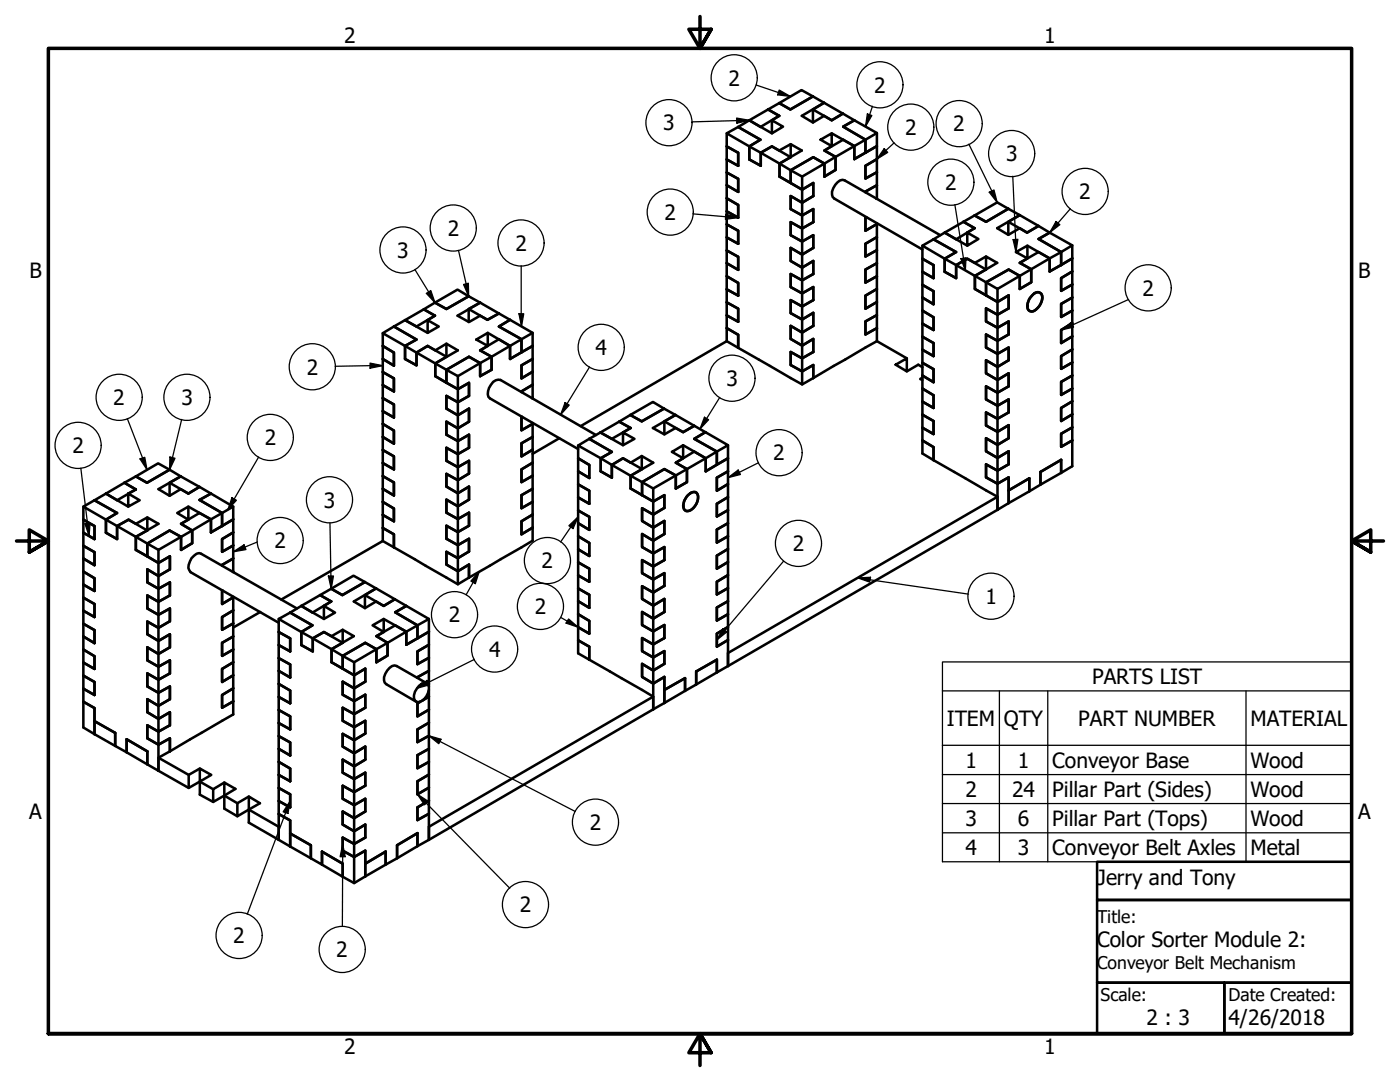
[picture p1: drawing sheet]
<svg xmlns="http://www.w3.org/2000/svg" width="279mm" height="216mm" viewBox="0 0 279 216" stroke-linecap="round" stroke-linejoin="round" font-family="sans-serif">
<!-- layer: Visible (ANSI) -->
<g fill="none" stroke="#000" stroke-width=".51">
<path d="M162.2 19.2l-2.2-1.2-4.5 2.6M162.2 19.2l-4.5 2.6-2.2-1.2M162.2 19.2l2.3 1.3M145 29.2l2.3 1.3v2.6v-2.6zM145 39.6l2.3 1.3v2.5v-2.5zM145 34.4l2.3 1.3v2.6v-2.6zM145 26.6v41.5M145 31.8l2.3 1.3M145 37l2.3 1.3M147.3 25.3l4.5 2.6-2.3 1.3v2.6M147.3 25.3l-2.3 1.3 4.5 2.6M147.3 25.3l4.5 2.6-2.3 1.3"/>
<path d="M149.5 24l4.6 2.6M149.5 29.2v2.6M149.5 24l-2.2 1.3M149.5 29.2l2.3 1.3M151.8 30.5l3.8 2.1M151.8 30.5v2.6l-2.3-1.3M153.3 21.8l2.2 1.3M153.3 21.8l-3.8 2.2M154.1 24l2.2 1.3-2.2 1.3zM155.5 23.1l-3.7 2.2-2.3-1.3M155.5 23.1l-1.4 .9M155.5 20.6l-2.2 1.2"/>
<path d="M155.6 35.2l4.5 2.6 2.2-1.3v2.6M155.6 32.6v2.6M155.6 32.6l2.2 1.4M155.6 35.2l2.2 1.3M157.8 31.4l-2.2 1.2v2.6M157.8 31.4l-3.7-2.2-2.3 1.3v2.6l-2.3-1.3M157.8 36.5l2.3 1.3 2.2-1.3v2.6M157.8 31.4v-2.6l2.2 1.2-4.4 2.6M157.8 28.8l-2.3 1.2-1.4-.8-2.3 1.3M157.8 34v2.5M160.1 35.2v41.5M162.2 21.8l3.8 2.2 2.2-1.3"/>
<path d="M162.3 39.1l-2.2 1.3-2.3-1.3v2.6l2.3 1.3 2.2-1.3v2.6M163.8 27.9l2.2-1.3v2.5zM164.5 20.5l-2.3 1.3v2.6M164.5 20.5l-4.5 2.6 2.2 1.3 2.3-1.3 1.5 .9 2.2-1.3M164.5 20.5l3.7 2.2M164.5 35.2v-2.6l-2.2-1.2-4.5 2.6v2.5M164.5 32.6l-4.4 2.6-2.3-1.2M164.5 32.6l-2.2-1.2-4.5 2.6M164.5 32.6v2.6M166 29.1l-1.5 .9 2.3 1.3M166 26.6l4.5 2.5M166.8 31.3v2.6l-2.3 1.3"/>
<path d="M166.8 31.3l-2.3 1.3M168.2 22.7l2.3 1.3M168.3 25.3l2.2-1.3 4.5 2.5-2.3 1.4zM170.5 24l-2.2 1.3 4.4 2.6v2.6M170.5 31.8v-2.7l-2.2-1.2-3.8 2.1 2.3 1.3v2.6l-2.3 1.3M170.5 29.1l2.2-1.2v2.6M170.5 29.1l-3.7 2.2M170.5 29.1v2.7M172.7 38.2l2.3-1.2-2.3 1.2v.2zM172.7 33.1l2.3-1.3-2.3 1.3v2.5l2.3-1.2-2.3 1.2zM172.7 30.5l2.3-1.4-4.5 2.7M172.7 30.5l-2.2 1.3"/>
<path d="M175 26.5v13.2M175 39.6h-.1M93.5 59.1l-2.2-1.3-4.5 2.6M93.5 59.1l-4.4 2.6-2.3-1.3M93.5 59.1l2.3 1.3M145 50l2.3 1.2v2.6v-2.6zM145 55.1l2.3 1.4v2.5v-2.5zM145 44.8l2.3 1.2v2.6v-2.6zM145 42.2l2.3 1.2M145 52.5l2.3 1.3M145 57.7l2.3 1.3M145 47.4l2.3 1.2"/>
<path d="M162.3 59.9l-2.2 1.3-2.3-1.3v2.6l2.3 1.3 2.2-1.4v2.6M162.3 54.7l-2.2 1.2-2.3-1.2v2.6l2.3 1.2 2.2-1.2v2.6M162.3 49.5l-2.2 1.3-2.3-1.3v2.6l2.3 1.3 2.2-1.3v2.6M162.3 44.3l-2.2 1.3-2.3-1.3v2.6l2.3 1.3 2.2-1.3v2.6M172.7 59l2.3-1.3-2.3 1.3v2.6l2.3-1.3-2.3 1.3zM172.7 53.8l2.3-1.3-2.3 1.3v2.6l2.3-1.3-2.3 1.3zM172.7 48.6l2.3-1.3-2.3 1.3v2.6l2.3-1.3-2.3 1.3zM172.7 43.4h.2h-.2v2.6l2.3-1.3-2.3 1.3zM175 44.6v23.5M184.1 51.6l2.2 1.3v2.6v-2.6zM184.1 56.8l2.2 1.3v2.6v-2.6zM184.1 49v41.5l2.2 1.3"/>
<path d="M184.1 54.2l2.2 1.3M184.1 59.4l2.2 1.3M186.3 47.8l4.5 2.5-2.3 1.3v2.6M186.3 47.8l-2.2 1.2 4.4 2.6M186.3 47.8l4.5 2.5-2.3 1.3M187.6 46.9l-19-10.9a1.54 1.54 0 0 0-1.9 .9 2 2 0 0 0-.2 2.7l17.6 10.2M188.5 46.4l4.5 2.6M188.5 51.6v2.6M188.5 46.4l-2.2 1.4M188.5 51.6l2.3 1.3M190.8 52.9l3.8 2.2M190.8 52.9v2.6l-2.3-1.3"/>
<path d="M192.3 44.3l2.2 1.2M192.3 44.3l-3.8 2.1M193 46.4l2.3 1.3-2.3 1.3zM194.5 45.5l-3.7 2.3-2.3-1.4M194.5 45.5l-1.5 .9M194.5 43l-2.2 1.3M194.6 57.7l4.5 2.6 2.2-1.4v2.6M194.6 57.7l2.2 1.2M194.6 55.1v2.6M194.6 55.1l2.2 1.2M196.8 53.8l-2.2 1.3v2.6M196.8 53.8l-3.8-2.2-2.2 1.3v2.6l-2.3-1.3"/>
<path d="M196.8 58.9l2.3 1.4 2.2-1.4v2.6M196.8 53.8v-2.6l2.2 1.3-4.4 2.6M196.8 51.2l-2.2 1.3-1.6-.9-2.2 1.3M196.8 56.3v2.6M199.1 57.7v44M201.2 41.7l-2.2-1.3-4.5 2.6M201.2 41.7l-4.4 2.6-2.3-1.3M201.2 44.3l3.8 2.1 2.3-1.3M201.2 41.7l2.3 1.2M202.8 50.3l2.2-1.3v2.6zM203.5 42.9l-2.3 1.4v2.6M203.5 57.7v-2.6l-2.2-1.3-4.5 2.5v2.6"/>
<path d="M203.5 55.1l-4.4 2.6-2.3-1.4M203.5 42.9l-4.5 2.6 2.2 1.4 2.3-1.4 1.5 .9 2.3-1.3M203.5 55.1l-2.2-1.3-4.5 2.5M203.5 42.9l3.8 2.2M203.5 55.1v2.6M205 51.6l-1.5 .9 2.3 1.2v2.6l-2.3 1.4M205 49l4.5 2.6M206 58.9a1.17 1.17 0 0 1 1.8-.3 2.83 2.83 0 0 1-1.8 3.6l-.5-.1a1.42 1.42 0 0 1-.3-2l.3-.7zM206.2 58.7l.6-.3 .5-.1a1.17 1.17 0 0 1 .6 1.7 2.83 2.83 0 0 1-2.1 2.2l-.4-.2a2.14 2.14 0 0 1 .4-2.8zM207.3 47.7l2.2-1.3 4.5 2.6-2.2 1.3zM207.3 45.1l2.2 1.3M209.5 46.4l-2.2 1.3 4.5 2.6v2.6"/>
<path d="M209.5 54.2v-2.6l-2.2-1.3-3.8 2.2 2.3 1.2v2.6l-2.3 1.4M209.5 51.6l2.3-1.3v2.6M209.5 51.6l-6 3.5M209.5 51.6v2.6M211.8 55.5l2.2-1.3-2.2 1.3v2.5l2.2-1.2-2.2 1.2zM211.8 52.9l2.2-1.3-4.5 2.6M211.8 52.9l-2.3 1.3M214 49v44l-2.2 1.4v-2.6M76.4 69l2.2 1.4v2.6v-2.6zM76.4 79.4l2.2 1.3v2.6v-2.6zM76.4 74.2l2.2 1.3v2.6v-2.6zM76.4 66.5v41.4"/>
<path d="M76.4 71.6l2.2 1.4M76.4 76.8l2.2 1.3M78.6 65.2l4.5 2.6-2.3 1.2v2.6M78.6 65.2l-2.2 1.3 4.4 2.5M78.6 65.2l4.5 2.6-2.3 1.2M80.8 63.9l4.5 2.5M80.8 69v2.6M80.8 63.9l-2.2 1.3M80.8 69l2.3 1.4M83.1 70.4l3.8 2.1M83.1 70.4v2.5l-2.3-1.3M84.6 61.7l2.2 1.3"/>
<path d="M84.6 61.7l-3.8 2.2M85.3 63.9l2.3 1.3-2.3 1.2zM86.8 63l-3.7 2.2-2.3-1.3M86.8 63l-1.5 .9M86.8 60.4l-2.2 1.3M86.9 75.1l4.5 2.6 2.2-1.3v2.6M86.9 72.5v2.6M86.9 72.5l2.2 1.3M86.9 75.1l2.2 1.3M89.1 71.2l-2.2 1.3v2.6M89.1 71.2l-3.8-2.2-2.2 1.4v2.5l-2.3-1.3M89.1 76.4l2.3 1.3 2.2-1.3v2.6"/>
<path d="M89.1 71.2v-2.6l2.3 1.3-4.5 2.6M89.1 68.6l-2.2 1.3-1.6-.9-2.2 1.4M89.1 73.8v2.6M91.4 75.1v41.5M93.5 61.7l3.8 2.1 2.3-1.3M93.6 79l-2.2 1.3-2.3-1.3v2.5l2.3 1.4 2.2-1.4v2.6M95.1 67.8l2.2-1.4v2.6zM95.8 60.4l-2.3 1.3v2.6M95.8 75.1v-2.6l-2.2-1.3-4.5 2.6v2.6M95.8 72.5l-4.4 2.6-2.3-1.3M95.8 60.4l-4.5 2.6 2.3 1.3 2.2-1.3 1.5 .8 2.3-1.3M95.8 72.5l-2.2-1.3-4.5 2.6"/>
<path d="M95.8 60.4l3.8 2.1M95.8 72.5v2.6M97.3 69l-1.5 .9 2.3 1.3M97.3 66.4l4.5 2.6M98.1 71.2v2.6l-2.3 1.3M98.1 71.2l-2.3 1.3M99.6 65.2l2.2-1.4 4.5 2.6-2.2 1.3zM99.6 62.5l2.2 1.3M101.8 63.8l-2.2 1.4 4.5 2.5v2.6M101.8 71.6v-2.6l-2.2-1.3-3.8 2.2 2.3 1.3v2.6l-2.3 1.3M101.8 69l2.3-1.3v2.6M101.8 69l-3.7 2.2"/>
<path d="M101.8 69v2.6M104.1 78.1l2.2-1.3-2.2 1.3v.1zM104.1 72.9l2.2-1.3-2.2 1.3v2.6l2.2-1.3-2.2 1.3zM104.1 70.3l2.2-1.3-4.5 2.6M104.1 70.3l-2.3 1.3M106.3 66.4v13.1M106.3 79.4h-.1M145 65.5l2.3 1.3v2.6v-2.6zM145 60.3l2.3 1.3v2.6v-2.6zM145 68.1l2.3 1.3M145 68.1l-29.1 16.9M145 62.9l2.3 1.3"/>
<path d="M147.3 69.4l12.8 7.3 2.2-1.3M162.3 70.2l-2.2 1.3-2.3-1.3v2.6l2.3 1.3 2.2-1.3v2.6M162.3 65l-2.2 1.4-2.3-1.4v2.6l2.3 1.4 2.2-1.4v2.6M172.7 64.1l2.3-1.2-2.3 1.2v2.6l2.3-1.2-2.3 1.2zM175 68.1l-12.7 7.3M175 68.1l6 3.4M178.8 72.8l2.2-1.3v2.6zM184.1 75.4l-.5 .2 .5 .2M184.1 62l2.2 1.3v2.5v-2.5zM184.1 72.4l2.2 1.3v2.6v-2.6zM184.1 77.5l2.2 1.4v2.5v-2.5zM184.1 67.2l2.2 1.3v2.6v-2.6z"/>
<path d="M184.1 73.3l-.8-.5-2.3 1.3M184.1 64.6l2.2 1.2M184.1 74.9l2.2 1.4M184.1 69.8l2.2 1.3M201.3 77.1l-2.2 1.3-2.3-1.3v2.6l2.3 1.3 2.2-1.3v2.6M201.3 71.9l-2.2 1.3-2.3-1.3v2.6l2.3 1.3 2.2-1.3v2.6M201.3 66.7l-2.2 1.3-2.3-1.3v2.6l2.3 1.3 2.2-1.3v2.6M201.3 61.5l-2.2 1.3-2.3-1.3v2.6l2.3 1.3 2.2-1.3v2.6M211.8 76.2l2.2-1.3-2.2 1.3v2.6l2.2-1.3-2.2 1.3zM211.8 71.1l2.2-1.4-2.2 1.4v2.5l2.2-1.3-2.2 1.3zM211.8 65.8l2.2-1.3-2.2 1.3v2.7l2.2-1.4-2.2 1.4zM211.8 60.6l2.2-1.2-2.2 1.2v2.6l2.2-1.2-2.2 1.2z"/>
<path d="M18.9 99.8l4.5 2.6-2.3 1.3v2.6M18.9 99.8l-2.3 1.3 4.5 2.6M18.9 99.8l4.5 2.6-2.3 1.3M24.8 96.3l2.3 1.4M24.8 96.3l-5.9 3.5M25.6 98.5l2.3 1.3-2.3 1.3zM27.1 97.7l-3.7 2.1-2.3-1.3 4.5 2.6M27.1 97.7l-1.5 .8M27.1 95.1l-2.3 1.2M33.8 93.7l-2.2-1.2-4.5 2.6M33.8 93.7l-4.5 2.6-2.2-1.2M33.8 96.3l3.8 2.2 2.2-1.3"/>
<path d="M33.8 93.7l2.3 1.4M36.1 95.1l-2.3 1.2v2.6M36.1 95.1l-4.5 2.5 2.2 1.3 2.3-1.3 1.5 .9 2.2-1.3M36.1 95.1l3.7 2.1M39.8 99.8l2.3-1.3 4.4 2.6-2.2 1.3zM39.8 97.2l2.3 1.3M42.1 98.5l-2.3 1.3 4.5 2.6v2.6M76.4 89.8l2.2 1.3v2.6v-2.6zM76.4 95l2.2 1.3v2.6v-2.6zM76.4 84.6l2.2 1.3v2.6v-2.6zM76.4 82l2.2 1.3M76.4 92.4l2.2 1.3"/>
<path d="M76.4 97.5l2.2 1.4M76.4 87.2l2.2 1.3M93.6 99.7l-2.2 1.3-2.3-1.3v2.6l2.3 1.3 2.2-1.3v2.6M93.6 94.5l-2.2 1.3-2.3-1.2v2.5l2.3 1.3 2.2-1.3v2.6M93.6 89.3l-2.2 1.3-2.3-1.3v2.6l2.3 1.3 2.2-1.3v2.6M93.6 84.1l-2.2 1.4-2.3-1.4v2.6l2.3 1.3 2.2-1.3v2.6M104.1 98.8l2.2-1.3-2.2 1.3v2.6l2.2-1.3-2.2 1.3zM104.1 93.7l2.2-1.4-2.2 1.4v2.5l2.2-1.3-2.2 1.3zM104.1 88.5l2.2-1.3-2.2 1.3v2.6l2.2-1.4-2.2 1.4zM104.1 83.2h.1h-.1v2.7l2.2-1.3-2.2 1.3zM106.3 84.4v23.5l-12.7 7.4M111.6 87.4l-5.3 3.2"/>
<path d="M115.4 91.4l2.2 1.4v2.6v-2.6zM115.4 96.6l2.2 1.3v2.6v-2.6zM115.4 88.9v41.5l2.2 1.2M115.4 94l2.2 1.4M115.4 99.3l2.2 1.2M117.6 87.6l4.5 2.6-2.2 1.2v2.6M117.6 87.6l-2.2 1.3 4.5 2.5M117.6 87.6l4.5 2.6-2.2 1.2M118.9 86.8l-19-11a1.68 1.68 0 0 0-1.9 1 2.68 2.68 0 0 0-.5 2.4l.3 .3 17.6 10.1M119.8 86.3l4.5 2.5M119.8 86.3l-2.2 1.3M119.9 94l2.2 1.3v-2.5l2.2-1.4 3.8 2.2-2.2 1.3v2.6"/>
<path d="M119.9 91.4v2.6M119.9 91.4l2.2 1.4M122.1 92.8l3.8 2.1M122.1 92.8v2.5l-2.2-1.3M123.6 84.1l2.3 1.3M123.6 84.1l-3.8 2.2M124.3 86.3l2.3 1.3-2.3 1.2zM125.8 82.8l-2.2 1.3M125.9 97.5l4.5 2.6 2.2-1.3v2.5M125.9 85.4l-3.8 2.2-2.3-1.3M125.9 85.4l-1.6 .9M125.9 94.9v2.6"/>
<path d="M125.9 94.9l2.2 1.3M125.9 97.5l2.2 1.3M128.1 93.6v-2.6l2.3 1.3-4.5 2.6M128.1 91l-2.2 1.3-1.6-.9-2.2 1.4M128.1 98.8l2.3 1.3 2.2-1.3v2.5M128.1 96.2v2.6M130.4 97.5v44M132.5 81.5l-2.2-1.3-4.5 2.6M132.5 81.5l-4.4 2.6-2.3-1.3M132.5 81.5l2.3 1.3M132.6 84.1l3.7 2.1 2.3-1.2M134.1 90.2l2.2-1.4v2.6z"/>
<path d="M134.8 82.8l-2.2 1.3v2.6M134.8 82.8l-4.5 2.6 2.3 1.3 2.2-1.3 1.5 .8 2.3-1.2M134.8 82.8l3.8 2.2M134.9 97.5v-2.6l-2.3-1.3-4.5 2.6v2.6M134.9 94.9l-4.5 2.6-2.3-1.3M134.9 94.9l-2.3-1.3-4.5 2.6M134.9 94.9v2.6M136.3 91.4l-1.4 .9 2.2 1.3M136.3 88.8l4.5 2.6M137.1 99a1.55 1.55 0 0 1 1.9-.7 2.62 2.62 0 0 1-1.4 3.6h-.9a1.76 1.76 0 0 1 0-2.3zM137.1 93.6v2.6l-2.2 1.3M137.1 93.6l-2.2 1.3"/>
<path d="M137.4 98.7a1.14 1.14 0 0 1 1.7-.2 2.65 2.65 0 0 1-2.2 3.5 1.78 1.78 0 0 1 0-2.7zM138.6 87.6l2.2-1.4 4.5 2.6-2.2 1.3zM138.6 85l2.2 1.2M140.8 86.2l-2.2 1.4 4.5 2.5v2.6M140.8 94v-2.6l-2.2-1.3-3.7 2.2 2.2 1.3v2.6l-2.2 1.3M140.8 91.4l2.3-1.3v2.6M140.8 91.4l-3.7 2.2M140.8 91.4v2.6M143.1 95.3l2.2-1.3-2.2 1.3v2.6l2.2-1.3-2.2 1.3zM143.1 92.7l2.2-1.3-4.5 2.6M143.1 92.7l-2.3 1.3M145.3 88.8v44.1"/>
<path d="M184.1 87.9l2.2 1.3v2.6v-2.6zM184.1 82.7l2.2 1.3v2.6v-2.6zM184.1 80.1l2.2 1.3M184.1 85.3l2.2 1.3M186.3 91.8l12.8 7.3v2.6M199.1 99.1l-53.8 31.2M201.3 92.6l-2.2 1.3-2.3-1.3v2.6l2.3 1.3 2.2-1.3v5.2M201.3 87.4l-2.2 1.4-2.3-1.4v2.6l2.3 1.4 2.2-1.4v2.6M201.3 82.3l-2.2 1.3-2.3-1.3v2.6l2.3 1.3 2.2-1.4v2.6M201.3 92.6l-2.2 1.3-2.3-1.3v2.6l2.3 1.3 2.2-1.3v2.7l4.1-2.5M205.4 95.4v2.6l-4.1 2.4M207.6 94.2v2.5l-2.2 1.3v-2.6"/>
<path d="M211.8 86.6l2.2-1.3-2.2 1.3v2.6l2.2-1.3-2.2 1.3zM211.8 81.4l2.2-1.3-2.2 1.3v2.6l2.2-1.3-2.2 1.3zM211.8 91.8v2.6l-4.2 2.3v-2.5M211.8 91.8l-4.2 2.4M16.6 103.7l2.3 1.3v2.6v-2.6zM16.6 114l2.3 1.4v2.5v-2.5zM16.6 119.3l2.3 1.2v2.6v-2.6zM16.6 108.9l2.3 1.3v2.6v-2.6zM16.6 101.1v44.1l2.3 1.3M16.6 106.3l2.3 1.3M16.6 116.6l2.3 1.3M16.6 111.4l2.3 1.4"/>
<path d="M21.1 103.7v2.6M21.1 103.7l2.3 1.3M23.4 105l3.7 2.1M23.4 105v2.6l-2.3-1.3M27.1 109.7l4.5 2.6 2.3-1.3v2.6M27.1 107.1v2.6M27.1 107.1l2.3 1.4M27.1 109.7l2.3 1.3M29.4 105.9l-2.3 1.2v2.6M29.4 105.9l-3.7-2.2-2.3 1.3v2.6l-2.3-1.3M29.4 111l2.2 1.3 2.3-1.3v2.6M29.4 105.9v-2.6l2.2 1.2-4.5 2.6"/>
<path d="M29.4 103.3l-2.3 1.2-1.4-.8-2.3 1.3M29.4 108.5v2.5M31.6 109.7v44.1M33.9 118.8l-2.3 1.3-2.2-1.3v2.6l2.2 1.3 2.3-1.3v2.6M33.9 113.6l-2.3 1.3-2.2-1.3v2.6l2.2 1.3 2.3-1.3v2.6M36.1 109.7v-2.6l-2.3-1.2-4.4 2.6v2.5M36.1 107.1l-4.5 2.6-2.2-1.2M36.1 107.1l-2.3-1.2-4.4 2.6M36.1 107.1v2.6M37.6 103.6v-2.5l-2.2 1.3 2.2 1.3-1.5 .8 2.3 1.4M37.6 101.1l4.5 2.5M38.4 105.9v2.5l-2.3 1.3"/>
<path d="M38.4 105.9l-2.3 1.2M42.1 106.2v-2.6l-2.3-1.2-3.7 2.1 2.3 1.4v2.5l-2.3 1.3M42.1 103.6l2.2-1.2v2.6M42.1 103.6l-3.7 2.3M42.1 103.6v2.6M44.3 117.9h.1h-.1v2.6l2.2-1.3-2.2 1.3zM44.3 112.7l2.2-1.3-2.2 1.3v.1zM44.3 107.6l2.2-1.4-2.2 1.4v2.5l2.2-1.3-2.2 1.3zM44.3 105l2.2-1.4-4.4 2.6M44.3 105l-2.2 1.2M46.5 119.1v23.5l-12.6 7.3M46.5 101.1v13.1"/>
<path d="M46.5 114v.1M63.9 118.7l2.2 1.3M63.9 118.7l-3.8 2.2M66.1 117.5l-2.2 1.2M72.8 116.1l-2.3-1.2-4.4 2.6M72.8 116.1l-4.5 2.6-2.2-1.2M72.8 118.7l3.8 2.2 2.2-1.3M72.8 116.1l2.3 1.3M75.1 117.4l-2.3 1.3v2.6M75.1 117.4l-4.5 2.6 2.2 1.3 2.3-1.3 1.5 .9 2.2-1.3M75.1 117.4l3.7 2.2M76.4 105.3l2.2 1.3v2.6v-2.6z"/>
<path d="M76.4 100.1l2.2 1.4v2.5v-2.5zM76.4 107.9l2.2 1.3M76.4 107.9l-20.3 11.7M76.4 102.7l2.2 1.3M78.6 109.2l12.8 7.4 2.2-1.3M78.8 119.6l2.3 1.3M93.6 110l-2.2 1.4-2.3-1.3v2.5l2.3 1.4 2.2-1.4v2.7M93.6 104.9l-2.2 1.3-2.3-1.3v2.6l2.3 1.3 2.2-1.3v2.5M104.1 104l2.2-1.3-2.2 1.3v2.6l2.2-1.3-2.2 1.3zM115.4 101.9l2.2 1.2v2.6v-2.6zM115.4 112.2l2.2 1.3v2.6v-2.6zM115.4 117.4l2.2 1.3v2.6v-2.6z"/>
<path d="M115.4 107l2.2 1.3v2.6v-2.6zM115.4 104.4l2.2 1.3M115.4 114.8l2.2 1.3M115.4 120l2.2 1.3M115.4 109.6l2.2 1.3M132.6 116.9l-2.2 1.3-2.3-1.2v2.5l2.3 1.3 2.2-1.3v2.6M132.6 111.8l-2.2 1.2-2.3-1.2v2.6l2.3 1.2 2.2-1.2v2.5M132.6 106.6l-2.2 1.3-2.3-1.3v2.6l2.3 1.2 2.2-1.2v2.6M132.6 101.3l-2.2 1.4-2.3-1.3v2.5l2.3 1.4 2.2-1.4v2.7M143.1 116.1l2.2-1.4-2.2 1.4v2.5l2.2-1.3-2.2 1.3zM143.1 110.9l2.2-1.4-2.2 1.4v2.6l2.2-1.4-2.2 1.4zM143.1 105.7l2.2-1.3-2.2 1.3v2.6l2.2-1.3-2.2 1.3z"/>
<path d="M143.1 100.5l2.2-1.3-2.2 1.3v2.6l2.2-1.3-2.2 1.3zM199.1 101.7l-53.8 31.2M201.3 100.4l-2.2 1.3M16.6 124.5l2.3 1.2v2.6v-2.6zM16.6 129.6l2.3 1.3v2.6v-2.6zM16.6 134.8l2.3 1.3v2.6v-2.6zM16.6 127l2.3 1.3M16.6 132.2l2.3 1.3M16.6 121.9l2.3 1.2M16.6 137.4l2.3 1.3M33.9 139.5l-2.3 1.3-2.2-1.3v2.6l2.2 1.3 2.3-1.3v2.6M33.9 134.4l-2.3 1.2-2.2-1.2v2.6l2.2 1.2 2.3-1.2v2.5"/>
<path d="M33.9 129.2l-2.3 1.3-2.2-1.3v2.6l2.2 1.2 2.3-1.2v2.6M33.9 124l-2.3 1.3-2.2-1.3v2.6l2.2 1.3 2.3-1.3v2.6M44.3 138.7l2.2-1.3-2.2 1.3v2.5l2.2-1.2-2.2 1.2zM44.3 133.5l2.2-1.4-2.2 1.4v2.6l2.2-1.4-2.2 1.4zM44.3 128.3l2.2-1.3-2.2 1.3v2.6l2.2-1.3-2.2 1.3zM44.3 123.1l2.2-1.3-2.2 1.3v2.6l2.2-1.3-2.2 1.3zM51.9 122.1l-5.4 3.1M55.6 126.1l2.3 1.3v2.6v-2.6zM55.6 136.5l2.3 1.3v2.5v-2.5zM55.6 131.3l2.3 1.3v2.6v-2.6zM55.6 123.5v44.1M55.6 128.7l2.3 1.3"/>
<path d="M55.6 139.1l2.3 1.2M55.6 133.9l2.3 1.3M57.9 122.2l4.5 2.6-2.3 1.3v2.6M57.9 122.2l-2.3 1.3 4.5 2.6M57.9 122.2l4.5 2.6-2.3 1.3M59.2 121.4l-19.4-11a2.96 2.96 0 0 0-2.2 2.9l.4 .9 17.6 10.1M60.1 120.9l4.5 2.6M60.1 126.1v2.6M60.1 120.9l-2.2 1.3M60.1 126.1l2.3 1.3M62.4 127.4l3.8 2.1M62.4 127.4v2.6l-2.3-1.3"/>
<path d="M64.6 120.9l2.3 1.3-2.3 1.3zM66.1 120l-3.7 2.2-2.3-1.3M66.1 120l-1.5 .9M66.2 132.1l4.5 2.6 2.2-1.3v2.6M66.2 129.5v2.6M66.2 129.5l2.2 1.4M66.2 132.1l2.2 1.3M68.4 128.3l-2.2 1.2v2.6M68.4 128.3l-3.8-2.2-2.2 1.3v2.6l-2.3-1.3M68.4 133.4l2.3 1.3 2.2-1.3v2.6M68.4 128.3v-2.6l2.2 1.2-4.4 2.6M68.4 125.7l-2.2 1.2-1.6-.8-2.2 1.3"/>
<path d="M68.4 130.9v2.5M70.7 132.1v44.1M72.9 136l-2.2 1.4-2.3-1.4v2.6l2.3 1.3 2.2-1.3v2.6M75.1 132.1v-2.6l-2.2-1.2-4.5 2.6v2.5M75.1 129.5l-4.4 2.6-2.3-1.2M75.1 129.5l-2.2-1.2-4.5 2.6M75.1 129.5v2.6M76.6 126v-2.5l-2.2 1.3 2.2 1.3-1.5 .8 2.2 1.4M76.6 123.5l4.5 2.5M77.3 128.3v2.5l-2.2 1.3M77.3 128.3l-2.2 1.2M78.9 122.2l2.2-1.3 4.5 2.6-2.3 1.3z"/>
<path d="M81.1 120.9l-2.2 1.3 4.4 2.6v2.6M81.1 128.7v-2.7l-2.2-1.2-3.8 2.1 2.2 1.4v2.5l-2.2 1.3M81.1 126l2.2-1.2v2.6M81.1 126l-3.8 2.3M81.1 126v2.7M83.3 135.1l2.3-1.2-2.3 1.2v.2zM83.3 130l2.3-1.3-2.3 1.3v2.5l2.3-1.2-2.3 1.2zM83.3 127.4l2.3-1.4-4.5 2.7M83.3 127.4l-2.2 1.3M83.6 136.8a1.22 1.22 0 0 1 1.8-.3 2.68 2.68 0 0 1-2.2 3.6 1.45 1.45 0 0 1-.4-2.1zM85.2 136.3l-6-3.4a1.54 1.54 0 0 0-1.9 .9 2 2 0 0 0-.2 2.7l6 3.5M85.6 123.5v13.5"/>
<path d="M85.6 137.7v29.9M85.6 139l-1.3 .8M85.6 136.5h-.2M115.4 127.8l2.2 1.2v2.6v-2.6zM115.4 122.6l2.2 1.3v2.5v-2.5zM115.4 125.2l2.2 1.2M117.6 131.6l12.8 7.4v2.5M130.4 139l-44.8 26M132.6 132.5l-2.2 1.3-2.3-1.3v2.6l2.3 1.3 2.2-1.3v5.2M132.6 127.3l-2.2 1.3-2.3-1.3v2.6l2.3 1.3 2.2-1.3v2.6M132.6 122.1l-2.2 1.3-2.3-1.3v2.6l2.3 1.3 2.2-1.3v2.6M132.6 132.5l-2.2 1.3-2.3-1.3v2.6l2.3 1.3 2.2-1.3v2.6l4.1-2.4"/>
<path d="M136.7 135.3v2.6l-4.1 2.4M138.9 134v2.6l-2.2 1.3v-2.6M143.1 131.6v2.6l2.2-1.3M143.1 126.4l2.2-1.3-2.2 1.3v2.6l2.2-1.3-2.2 1.3zM143.1 121.2l2.2-1.2-2.2 1.2v2.6l2.2-1.2-2.2 1.2zM143.1 131.6v2.6l-4.2 2.4v-2.6M143.1 131.6l-4.2 2.4M23 146.2l-4.1-2.3v-2.6l-2.3-1.3 2.3 1.3v5.2M23 146.2v2.6l2.3 1.3v-2.6M23 146.2v2.6l-4.1-2.3M25.3 147.5v2.6l4.1 2.4v-2.6M25.3 147.5l4.1 2.4"/>
<path d="M29.4 149.9v2.6l2.2 1.3M31.6 153.8l6.1 3.4M31.6 151.2l6.1 3.4M33.9 149.9l-2.3 1.3v2.6M33.9 144.7l-2.3 1.3-2.2-1.3v2.6l2.2 1.3 2.3-1.3v2.6M39.9 156v-2.6l2.3 1.2-2.3 1.4v2.6l2.6 1.4M39.9 153.4l-2.2 1.2v2.6l2.2-1.2M39.9 156l2.6 1.5M44.8 156.1l-2.3 1.4v2.5l4.5-2.6-2.2-1.3v2.7M44.8 158.8v2.6l2.6 1.5M44.8 158.8l2.6 1.5M49.7 158.9l-2.3 1.4v2.6l4.5-2.6-2.2-1.4v2.6"/>
<path d="M55.6 146.9l2.3 1.2v2.6v-2.6zM55.6 152l2.3 1.4v2.5v-2.5zM55.6 141.7l2.3 1.2v2.6v-2.6zM55.6 157.2l2.3 1.3v2.6v-2.6zM55.6 149.4l2.3 1.3M55.6 154.6l2.3 1.3M55.6 144.3l2.3 1.2M55.6 159.8l2.3 1.3M72.9 156.8l-2.2 1.3-2.3-1.3v2.6l2.3 1.3 2.2-1.3v2.5M72.9 151.6l-2.2 1.3-2.3-1.3v2.6l2.3 1.2 2.2-1.2v2.6M72.9 146.4l-2.2 1.3-2.3-1.3v2.6l2.3 1.3 2.2-1.3v2.6M72.9 141.2l-2.2 1.3-2.3-1.3v2.6l2.3 1.3 2.2-1.3v2.6"/>
<path d="M83.3 155.9l2.3-1.3-2.3 1.3v2.6l2.3-1.3-2.3 1.3zM83.3 150.7l2.3-1.3-2.3 1.3v2.6l2.3-1.3-2.3 1.3zM83.3 145.5l2.3-1.3-2.3 1.3v2.6l2.3-1.3-2.3 1.3zM83.3 140.3l.6-.3-.6 .3v2.6l2.3-1.3-2.3 1.3zM130.4 141.5l-44.8 26.1M132.6 140.3l-2.2 1.2M49.7 161.5v2.6l5.9 3.5M49.7 161.5l5.9 3.5M55.6 167.6l2.3 1.3M62 168.7l-4.1-2.4v-2.6l-2.3-1.3 2.3 1.3v5.2M62 168.7v2.6l2.3 1.2v-2.6M62 168.7v2.6l-4.1-2.4"/>
<path d="M64.3 169.9v2.6l4.1 2.4v-2.6M64.3 169.9l4.1 2.4M68.4 172.3v2.6l2.3 1.3 2.2-1.3M72.9 167.1l-2.2 1.3-2.3-1.3v2.6l2.3 1.3 2.2-1.3v5.2M72.9 161.9l-2.2 1.4-2.3-1.4v2.6l2.3 1.4 2.2-1.4v2.6M72.9 167.1l-2.2 1.3-2.3-1.3v2.6l2.3 1.3 2.2-1.3v2.6l4.1-2.4M77 169.9v2.6l-4.1 2.4M79.2 168.7v2.6l-2.2 1.2v-2.6M83.3 166.2v2.6l2.3-1.2M83.3 161.1l2.3-1.3-2.3 1.3v2.5l2.3-1.2-2.3 1.2zM83.3 166.2v2.6l-4.1 2.5v-2.6M83.3 166.2l-4.1 2.5"/>
</g>
<!-- layer: Symbol (ANSI) -->
<g fill="none" stroke="#000" stroke-width=".25">
<path d="M150.9 17l6.8 2.2M155.5 18l2.2 1.2-2.5-.3zM147 23.6l2.5 .4-2.4 .6zM149.5 24l-11.5 .3M173.1 22.7l.9 .4-1.3 2.2zM174.1 21.2l-1.4 4.1M176.5 29.7l.7 .7-2.2 1.4zM178.4 28.5l-3.4 3.3M193.4 28.8l5.6 11.6M197.4 38.4l1-.5 .6 2.5zM202.1 35.2l.7 15.1M82.8 53.8l4 6.6"/>
<path d="M85.1 58.5l.9-.5 .8 2.4zM91.5 50l2 9.1M92.5 56.8l1-.3v2.6zM104 53l.1 12.2M138.2 42.7l9.1 .7M144.8 42.7l2.5 .7-2.5 .4zM190.6 40.8l2.1 13.2M191.8 51.6l1-.2-.1 2.6zM202.2 47.8h.9l-.3 2.5zM210.8 44.2l.7 .6-2 1.6zM213.6 41.7l-4.1 4.7M225.2 59.8l-13.4 6"/>
<path d="M73.9 72.5l2.5 .5-2.5 .5zM76.4 73l-9.5 .1M103.6 62.6h.9l-.4 2.6zM117.7 73.2l-5.8 9.5M143.6 79.3l-3.9 6.3M211.8 65.8l2-1.5 .4 1zM16.1 93.4l1.7 13.5M25.4 83.5l3.9 10.2M27.9 91.6l1-.4 .4 2.5zM33.9 91.2l1 .2-1.1 2.3zM36.3 83.7l-2.5 10M46.3 99.3l.9 .5-1.7 1.9z"/>
<path d="M51.6 91.2l-6.1 10.5M112.8 80.3l.8 .5-1.7 1.9zM140.6 83.2l.8 .6-1.7 1.8zM145.3 95.3l2-1.5 .5 .9zM151.4 92.3l-6.1 3M17 104.5l1-.1-.2 2.5zM46.5 110.1l2.2-1.4 .4 1zM51.4 108.1l-4.9 2M65.5 114.9h1l-.4 2.6zM65.8 104.3l.3 13.2M95.6 114l-.7 2.5-.9-.5zM95.6 114l-2.6 4.7"/>
<path d="M113.5 104.9l1.9-1.8-1 2.4zM115.4 103.1l-3.5 5M156.4 112l-13.3 15.7M171.2 115.3l2.5-.1-.2 .9zM171.2 115.3l22.1 3.3M83.2 137.4l2-1.6 .5 .9zM94.7 131.6l-11.5 5.8M111.9 123.2l3.5 2M113.5 123.5l1.9 1.7-2.4-.9zM144.3 125.5l.7 .6-1.9 1.6zM188.1 137.9v-5.8h81.6v5.8M188.1 137.9h81.6v10.8"/>
<path d="M188.1 137.9v34.1h81.6v-23.3M199.5 137.9v34.1M209.1 137.9v34.1M248.7 137.9v34.1M57.9 159.8l-.4 2.5-1-.3zM57.9 159.8l-8.6 22.6M83.3 158.5l2.2 1.4-.8 .7zM83.3 158.5l18.4 18.7M85.6 146.8l2.4 .7-.4 .9zM85.6 146.8l29.2 15.1M188.1 148.7h81.6M188.1 154.6h81.6"/>
<path d="M68.4 168.5l.5 2.4h-1zM68.4 168.5l-.1 16.3M188.1 160.3h81.6M188.1 166.2h81.6"/>
<circle cx="146.5" cy="15.5" r="4.6"/>
<circle cx="175.6" cy="16.9" r="4.6"/>
<circle cx="133.5" cy="24.5" r="4.6"/>
<circle cx="181.8" cy="25.4" r="4.6"/>
<circle cx="189.8" cy="36.4" r="4.6"/>
<circle cx="191.4" cy="24.7" r="4.6"/>
<circle cx="201.9" cy="30.6" r="4.6"/>
<circle cx="216.6" cy="38.2" r="4.6"/>
<circle cx="80.4" cy="49.9" r="4.6"/>
<circle cx="90.5" cy="45.5" r="4.6"/>
<circle cx="104" cy="48.5" r="4.6"/>
<circle cx="133.8" cy="42.3" r="4.6"/>
<circle cx="229.1" cy="57.4" r="4.6"/>
<circle cx="23.8" cy="79.3" r="4.6"/>
<circle cx="37.3" cy="79.3" r="4.6"/>
<circle cx="62.3" cy="73.2" r="4.6"/>
<circle cx="120" cy="69.3" r="4.6"/>
<circle cx="146.1" cy="75.5" r="4.6"/>
<circle cx="15.6" cy="88.9" r="4.6"/>
<circle cx="53.9" cy="87.3" r="4.6"/>
<circle cx="65.8" cy="99.7" r="4.6"/>
<circle cx="155.5" cy="90.3" r="4.6"/>
<circle cx="55.9" cy="107.9" r="4.6"/>
<circle cx="109.3" cy="111.9" r="4.6"/>
<circle cx="159.4" cy="108.4" r="4.6"/>
<circle cx="197.8" cy="119" r="4.6"/>
<circle cx="90.7" cy="122.7" r="4.6"/>
<circle cx="98.7" cy="129.5" r="4.6"/>
<circle cx="107.9" cy="121" r="4.6"/>
<circle cx="118.8" cy="164.1" r="4.6"/>
<circle cx="47.7" cy="186.7" r="4.6"/>
<circle cx="68.3" cy="189.5" r="4.6"/>
<circle cx="104.9" cy="180.5" r="4.6"/>
</g>
<!-- layer: Border (ANSI) -->
<path d="M139.7 3.3v6.4l-2.2-3.9h4.4l-2.2 3.9 2.2-3.9M3.3 107.9h6.4l-3.9-2.2v4.5l3.9-2.3-3.9 2.3M276.1 107.9h-6.4l3.9-2.2v4.5l-3.9-2.3 3.9 2.3M9.7 206.2v-196.5h260v196.5h-260h260M141.9 210.1l-2.2-3.9 2.2 3.9h-4.4l2.2-3.9v6.4" fill="none" stroke="#000" stroke-width=".7"/>
<!-- layer: Title (ANSI) -->
<path d="M218.9 179.6h50.8v16.5h-50.8zM218.9 172h50.8v7.6h-50.8zM218.9 196.1h25.4v10.1h-25.4zM244.3 196.1h25.4v10.1h-25.4z" fill="none" stroke="#000" stroke-width=".51"/>
<!-- layer: Symbol (ANSI) -->
<g fill="#000">
<path d="M155.5 18l2.2 1.2-2.5-.3z" fill-rule="evenodd"/>
<path d="M147 23.6l2.5 .4-2.4 .6z" fill-rule="evenodd"/>
<path d="M173.1 22.7l.9 .4-1.3 2.2z" fill-rule="evenodd"/>
<path d="M176.5 29.7l.7 .7-2.2 1.4z" fill-rule="evenodd"/>
<path d="M197.4 38.4l1-.5 .6 2.5z" fill-rule="evenodd"/>
<path d="M85.1 58.5l.9-.5 .8 2.4z" fill-rule="evenodd"/>
<path d="M92.5 56.8l1-.3v2.6z" fill-rule="evenodd"/>
<path d="M144.8 42.7l2.5 .7-2.5 .4z" fill-rule="evenodd"/>
<path d="M191.8 51.6l1-.2-.1 2.6z" fill-rule="evenodd"/>
<path d="M202.2 47.8h.9l-.3 2.5z" fill-rule="evenodd"/>
<path d="M210.8 44.2l.7 .6-2 1.6z" fill-rule="evenodd"/>
<path d="M73.9 72.5l2.5 .5-2.5 .5z" fill-rule="evenodd"/>
<path d="M103.6 62.6h.9l-.4 2.6z" fill-rule="evenodd"/>
<path d="M211.8 65.8l2-1.5 .4 1z" fill-rule="evenodd"/>
<path d="M27.9 91.6l1-.4 .4 2.5z" fill-rule="evenodd"/>
<path d="M33.9 91.2l1 .2-1.1 2.3z" fill-rule="evenodd"/>
<path d="M46.3 99.3l.9 .5-1.7 1.9z" fill-rule="evenodd"/>
<path d="M112.8 80.3l.8 .5-1.7 1.9z" fill-rule="evenodd"/>
<path d="M140.6 83.2l.8 .6-1.7 1.8z" fill-rule="evenodd"/>
<path d="M145.3 95.3l2-1.5 .5 .9z" fill-rule="evenodd"/>
<path d="M17 104.5l1-.1-.2 2.5z" fill-rule="evenodd"/>
<path d="M46.5 110.1l2.2-1.4 .4 1z" fill-rule="evenodd"/>
<path d="M65.5 114.9h1l-.4 2.6z" fill-rule="evenodd"/>
<path d="M95.6 114l-.7 2.5-.9-.5z" fill-rule="evenodd"/>
<path d="M113.5 104.9l1.9-1.8-1 2.4z" fill-rule="evenodd"/>
<path d="M171.2 115.3l2.5-.1-.2 .9z" fill-rule="evenodd"/>
<path d="M83.2 137.4l2-1.6 .5 .9z" fill-rule="evenodd"/>
<path d="M113.5 123.5l1.9 1.7-2.4-.9z" fill-rule="evenodd"/>
<path d="M144.3 125.5l.7 .6-1.9 1.6z" fill-rule="evenodd"/>
<path d="M83.3 158.5l2.2 1.4-.8 .7z" fill-rule="evenodd"/>
<path d="M85.6 146.8l2.4 .7-.4 .9z" fill-rule="evenodd"/>
<path d="M57.9 159.8l-.4 2.5-1-.3z" fill-rule="evenodd"/>
<path d="M68.4 168.5l.5 2.4h-1z" fill-rule="evenodd"/>
</g>
<g font-size="4.2">
<text x="68.7" y="8.6">2</text>
<text x="208.4" y="8.6">1</text>
<text x="145.4" y="17.1">2</text>
<text x="174.4" y="18.5">2</text>
<text x="132.3" y="26">3</text>
<text x="180.7" y="26.9">2</text>
<text x="190.2" y="26.2">2</text>
<text x="200.8" y="32.2">3</text>
<text x="188.7" y="37.9">2</text>
<text x="215.4" y="39.8">2</text>
<text x="89.3" y="47.1">2</text>
<text x="132.6" y="43.9">2</text>
<text x="79.2" y="51.4">3</text>
<text x="102.9" y="50">2</text>
<text x="5.9" y="55.5">B</text>
<text x="228" y="59">2</text>
<text x="271.1" y="55.5">B</text>
<text x="118.9" y="70.8">4</text>
<text x="61.2" y="74.7">2</text>
<text x="145" y="77">3</text>
<text x="22.6" y="80.8">2</text>
<text x="36.2" y="80.8">3</text>
<text x="52.8" y="88.8">2</text>
<text x="14.5" y="90.4">2</text>
<text x="154.3" y="91.9">2</text>
<text x="64.6" y="101.3">3</text>
<text x="54.8" y="109.4">2</text>
<text x="108.1" y="113.4">2</text>
<text x="158.2" y="110">2</text>
<text x="89.6" y="124.2">2</text>
<text x="106.7" y="122.6">2</text>
<text x="196.7" y="120.5">1</text>
<text x="97.6" y="131">4</text>
<text x="217.9" y="136.5">PARTS LIST</text>
<text x="189" y="144.8">ITEM</text>
<text x="200.3" y="144.8">QTY</text>
<text x="215.2" y="144.8">PART NUMBER</text>
<text x="249.6" y="144.8">MATERIAL</text>
<text x="192.7" y="153.2">1</text>
<text x="203.1" y="153.2">1</text>
<text x="210" y="153.2">Conveyor Base</text>
<text x="249.6" y="153.2">Wood</text>
<text x="192.7" y="159">2</text>
<text x="202" y="159">24</text>
<text x="210" y="159.1">Pillar Part (Sides)</text>
<text x="249.6" y="159.1">Wood</text>
<text x="5.8" y="163.4">A</text>
<text x="117.7" y="165.6">2</text>
<text x="192.7" y="164.8">3</text>
<text x="203.1" y="164.8">6</text>
<text x="210" y="164.8">Pillar Part (Tops)</text>
<text x="249.6" y="164.8">Wood</text>
<text x="271" y="163.4">A</text>
<text x="192.7" y="170.6">4</text>
<text x="203.1" y="170.6">3</text>
<text x="210" y="170.6">Conveyor Belt Axles</text>
<text x="249.6" y="170.6">Metal</text>
<text x="218.9" y="176.7">Jerry and Tony</text>
<text x="103.8" y="182.1">2</text>
<text x="46.5" y="188.2">2</text>
<text x="67.1" y="191">2</text>
<text x="218.9" y="189">Color Sorter Module 2:</text>
<text x="228.8" y="204.5">2 : 3</text>
<text x="245.2" y="204.5">4/26/2018</text>
<text x="68.7" y="210.3">2</text>
<text x="208.4" y="210.3">1</text>
</g>
<g font-size="3.5">
<text x="218.9" y="184.2">Title:</text>
<text x="218.9" y="193.4">Conveyor Belt Mechanism</text>
<text x="219.6" y="199.6">Scale:</text>
<text x="245.2" y="199.6">Date Created:</text>
</g>
</svg>
